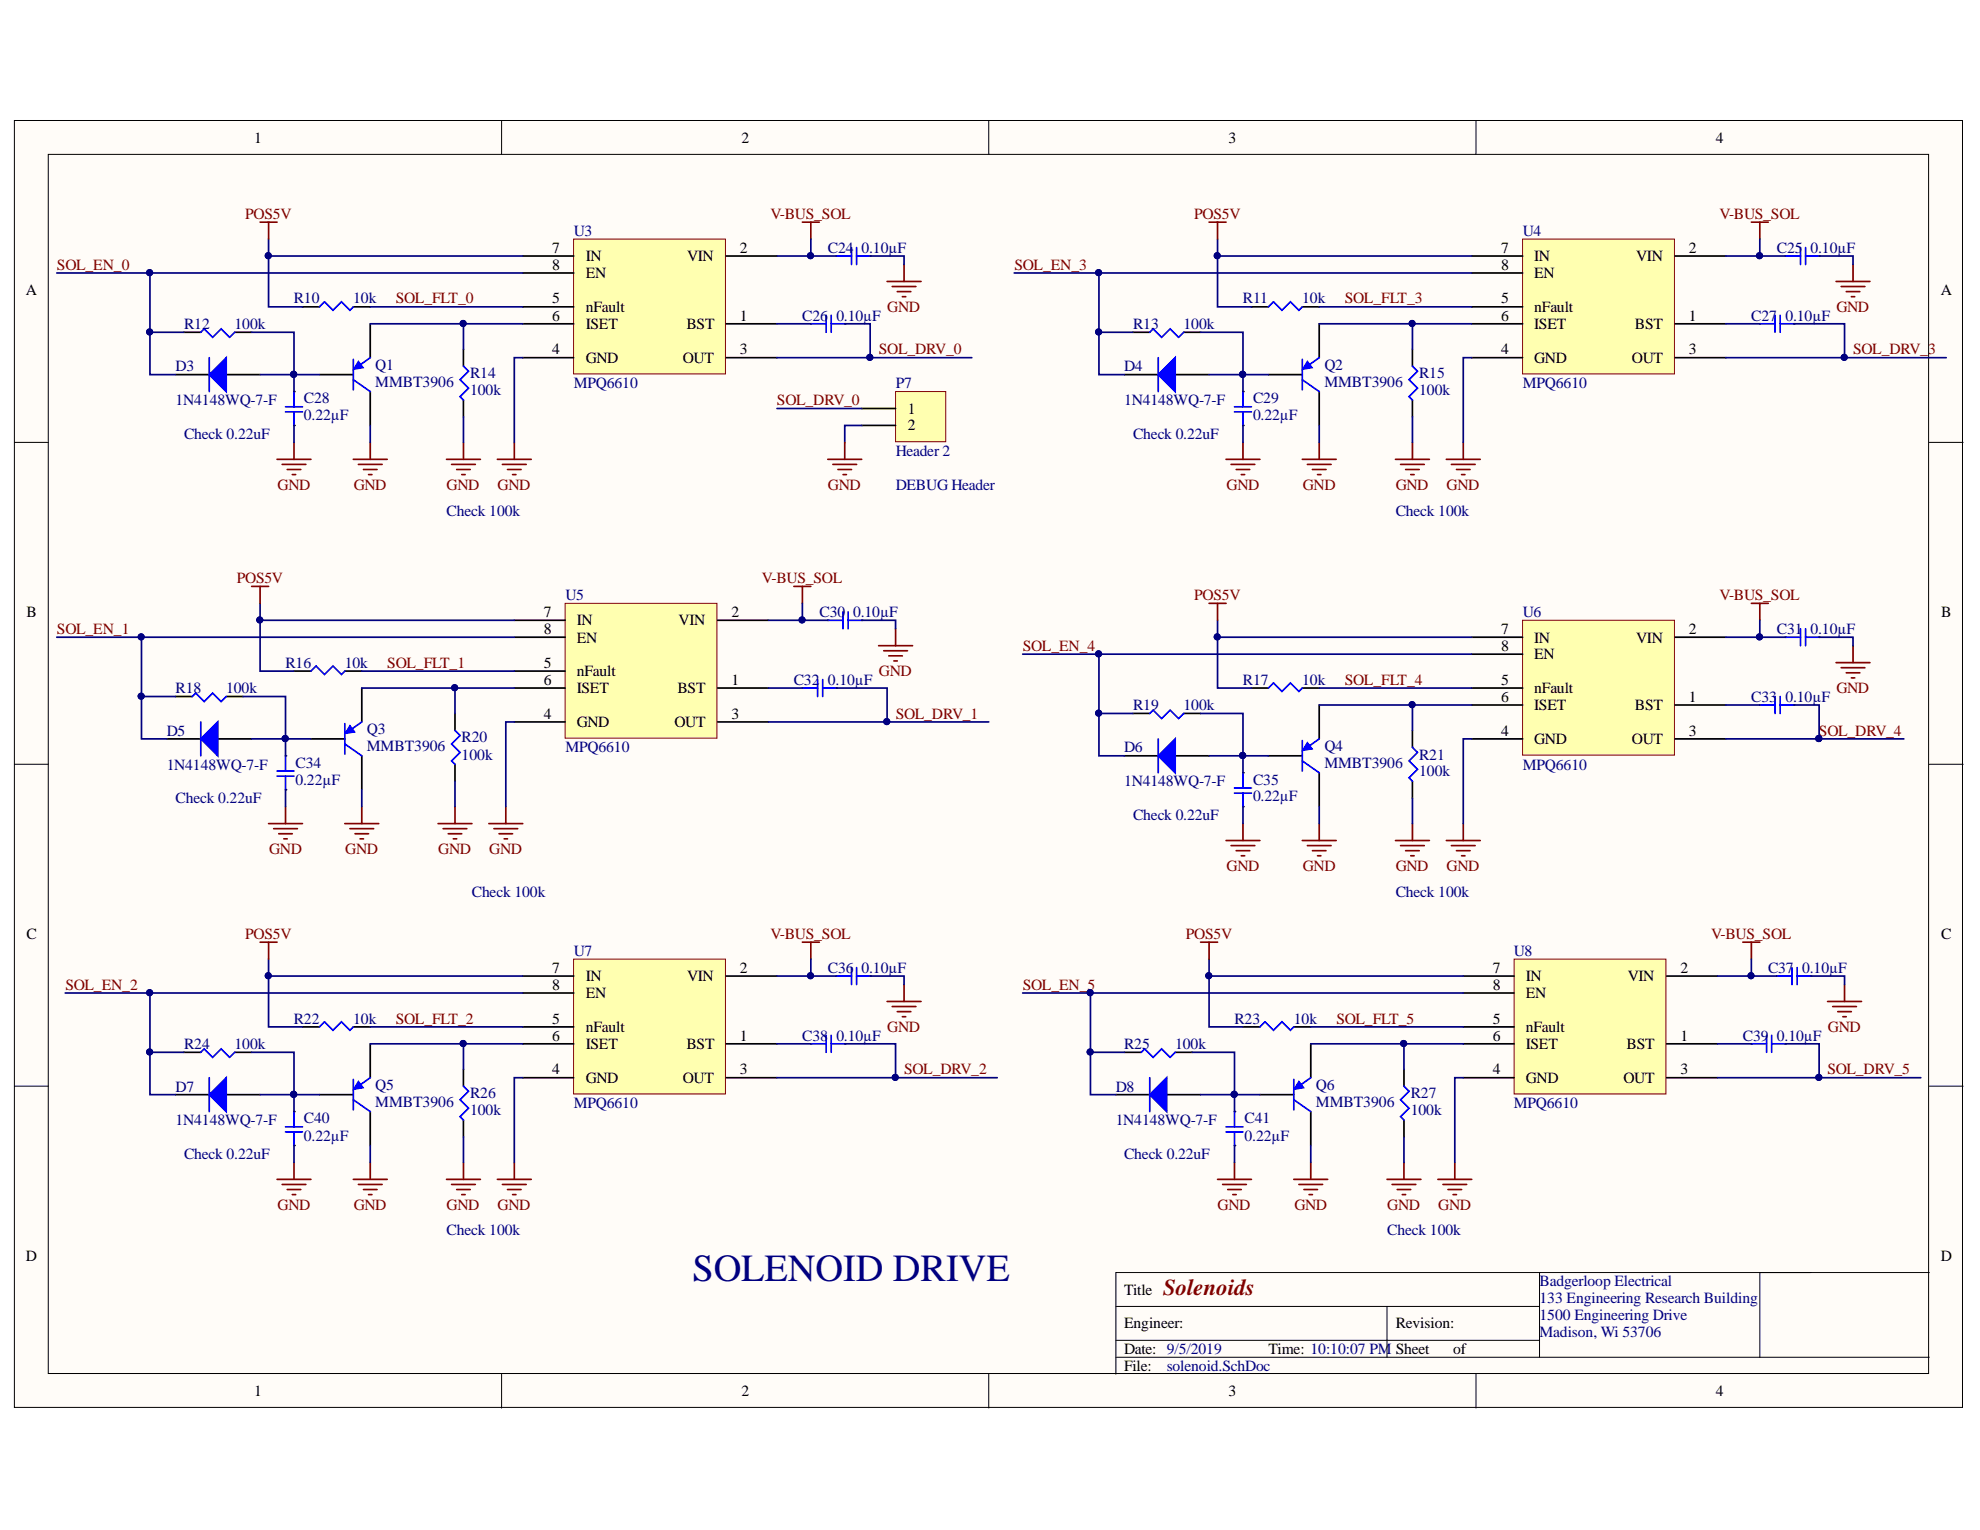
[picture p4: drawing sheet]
<svg xmlns="http://www.w3.org/2000/svg" width="279mm" height="216mm" viewBox="0 0 279 216" stroke-linecap="round" stroke-linejoin="round" font-family="sans-serif">
<g fill="#fffcf8" stroke="#000" stroke-width=".14">
<path d="M2 17h274.9v181.6h-274.9z"/>
<path d="M6.8 21.8h265.3v172h-265.3z"/>
</g>
<g fill="none" stroke="#000" stroke-width=".14">
<path d="M70.8 17v4.8M139.5 17v4.8M208.3 17v4.8M2 62.4h4.8M272.2 62.4h4.8M2 107.8h4.8M272.2 107.8h4.8M2 153.3h4.8M272.2 153.3h4.8M217.2 179.6v11.9M255.5 179.6h-98v14.3M272.2 179.6h-23.9v11.9"/>
<path d="M70.8 193.9v4.8M139.5 193.9v4.8M157.5 184.4h59.7M157.5 191.5h114.7M157.5 189.1h59.7M195.7 184.4v7.1M208.3 193.9v4.8"/>
</g>
<path d="M79.7 85.1h21.5v19.1h-21.5z" fill="#ffffb0" stroke="#800000" stroke-width=".14"/>
<g fill="none" stroke="#000" stroke-width=".24">
<path d="M24.7 98.3h2.4M31.9 98.3h2.4M72.6 87.5h7.1M72.6 89.9h7.1M72.6 94.7h7.1M72.6 97.1h7.1M101.3 87.5h7.1M101.3 97.1h7.1M113.2 97.1h.1M116.8 87.5h.1M118 97.1h.1M121.6 87.5h.1"/>
<path d="M23.6 104.3h4.7M30.7 104.3h4.8M72.6 101.9h7.1M101.3 101.9h7.1"/>
</g>
<path d="M27.1 98.3l.5-.5 1.2 1.2 1.2-1.2 1.2 1.2 .7-.7M113.2 97.1h2.2M115.4 95.9v2.4M116.1 95.9v2.4M116.1 97.1h1.9M116.8 87.5h2.2M119 86.3v2.4M119.7 86.3v2.4M119.7 87.5h1.9" fill="none" stroke="#00f" stroke-width=".24"/>
<path d="M112 82.7h2.4M113.2 82.7v2.4M124 91.1h4.8M124.7 91.8h3.3M125.4 92.5h1.9M126.1 93.3h.5M126.4 88.7v2.4" fill="none" stroke="#800000" stroke-width=".24"/>
<path d="M28.3 104.3l2.4-2.4v4.8z" fill="#00f"/>
<path d="M28.3 104.3l2.4-2.4v4.8zM28.3 101.9v4.8M48.7 102.1v4.3M48.7 105l2.4 1.7M51.1 101.9l-1.7 1.2" fill="none" stroke="#00f" stroke-width=".24"/>
<path d="M51.1 97.1v4.8M43.9 104.3h4.8M51.1 106.7v4.7" fill="none" stroke="#000" stroke-width=".24"/>
<path d="M49.4 102.4l.7 .9-1.4 .2z" fill="#00f"/>
<path d="M49.4 102.4l.7 .9-1.4 .2z" fill="none" stroke="#00f" stroke-width=".14"/>
<path d="M41.5 94.7h2.4M48.7 94.7h2.4M40.3 106.7h.1M40.3 111.4h.1M64.2 100.7v2.4M64.2 107.8v2.4" fill="none" stroke="#000" stroke-width=".24"/>
<path d="M43.9 94.7l.7-.7 1.2 1.2 1.2-1.2 1.2 1.2 .5-.5M39.1 109.5h2.4M39.1 108.8h2.4M40.3 106.7v2.1M40.3 109.5v1.9M64.2 103.1l.7 .7-1.2 1.2 1.2 1.2-1.2 1.2 .5 .4" fill="none" stroke="#00f" stroke-width=".24"/>
<g fill="none" stroke="#800000" stroke-width=".24">
<path d="M37.9 116.2h4.8M38.6 116.9h3.4M39.3 117.7h1.9M40.1 118.4h.4M40.3 113.8v2.4M48.7 116.2h4.7M49.4 116.9h3.3M50.1 117.7h1.9M50.8 118.4h.5M51.1 113.8v2.4M61.8 116.2h4.8M62.5 116.9h3.4"/>
<path d="M63.2 117.7h2M64 118.4h.4M64.2 113.8v2.4M69 116.2h4.8M69.7 116.9h3.4M70.4 117.7h1.9M71.1 118.4h.5M71.4 113.8v2.4"/>
</g>
<path d="M80.9 135.3h21.5v19.1h-21.5z" fill="#ffffb0" stroke="#800000" stroke-width=".14"/>
<g fill="none" stroke="#000" stroke-width=".24">
<path d="M73.8 137.7h7.1M102.5 137.7h7.1M118 137.7h.1M122.8 137.7h.1M24.7 154.5h4.8M25.9 148.5h2.4M31.9 154.5h4.8M33.1 148.5h2.4M73.8 140.1h7.1M73.8 144.9h7.1M73.8 147.3h7.1M73.8 152.1h7.1"/>
<path d="M102.5 147.3h7.1M102.5 152.1h7.1M114.4 147.3h.1M119.2 147.3h.1"/>
</g>
<path d="M118 137.7h2.2M120.2 136.5v2.4M120.9 136.5v2.4M120.9 137.7h1.9M28.3 148.5l.5-.5 1.2 1.2 1.2-1.2 1.2 1.2 .7-.7M114.4 147.3h2.2M116.6 146.1v2.4M117.3 146.1v2.4M117.3 147.3h1.9" fill="none" stroke="#00f" stroke-width=".24"/>
<path d="M113.2 133h2.4M114.4 133v2.3M127.6 138.9v2.4M125.2 141.3h4.8M125.9 142h3.3M126.6 142.8h1.9M127.3 143.5h.5" fill="none" stroke="#800000" stroke-width=".24"/>
<path d="M29.5 154.5l2.4-2.4v4.8z" fill="#00f"/>
<path d="M29.5 154.5l2.4-2.4v4.8zM29.5 152.1v4.8M49.9 152.3v4.3M49.9 155.2l2.3 1.7M52.2 152.1l-1.6 1.2" fill="none" stroke="#00f" stroke-width=".24"/>
<path d="M45.1 154.5h4.8M52.2 147.3v4.8M52.2 156.9v4.7" fill="none" stroke="#000" stroke-width=".24"/>
<path d="M50.6 152.6l.7 .9-1.4 .3z" fill="#00f"/>
<path d="M50.6 152.6l.7 .9-1.4 .3z" fill="none" stroke="#00f" stroke-width=".14"/>
<path d="M41.5 156.9h.1M42.7 144.9h2.4M49.9 144.9h2.3M65.4 150.9v2.4M65.4 158.1v2.3M41.5 161.6h.1" fill="none" stroke="#000" stroke-width=".24"/>
<path d="M40.3 159.7h2.4M40.3 159h2.4M41.5 156.9v2.1M41.5 159.7v1.9M45.1 144.9l.7-.7 1.2 1.2 1.2-1.2 1.2 1.2 .5-.5M65.4 153.3l.7 .7-1.2 1.2 1.2 1.2-1.2 1.2 .5 .5" fill="none" stroke="#00f" stroke-width=".24"/>
<g fill="none" stroke="#800000" stroke-width=".24">
<path d="M39.1 166.4h4.8M39.8 167.1h3.4M40.5 167.9h1.9M41.2 168.6h.5M41.5 164v2.4M49.9 166.4h4.7M50.6 167.1h3.3M51.3 167.9h1.9M52 168.6h.5M52.2 164v2.4M63 166.4h4.8M63.7 167.1h3.4"/>
<path d="M64.4 167.9h2M65.2 168.6h.4M65.4 164v2.4M70.2 166.4h4.8M70.9 167.1h3.3M71.6 167.9h1.9M72.3 168.6h.5M72.6 164v2.4"/>
</g>
<path d="M214.9 33.7h21.4v19.1h-21.4z" fill="#ffffb0" stroke="#800000" stroke-width=".14"/>
<g fill="none" stroke="#000" stroke-width=".24">
<path d="M207.7 36.1h7.2M207.7 38.5h7.2M236.4 36.1h7.1M251.9 36.1h.1M256.7 36.1h.1M158.7 52.9h4.7M159.9 46.9h2.3M165.8 52.9h4.8M167 46.9h2.4M207.7 43.3h7.2M207.7 45.7h7.2M207.7 50.5h7.2"/>
<path d="M236.4 45.7h7.1M236.4 50.5h7.1M248.3 45.7h.1M253.1 45.7h.1"/>
</g>
<path d="M251.9 36.1h2.2M254.1 34.9v2.4M254.8 34.9v2.4M254.8 36.1h1.9M162.2 46.9l.5-.5 1.2 1.2 1.2-1.2 1.2 1.2 .7-.7M248.3 45.7h2.2M250.5 44.5v2.4M251.2 44.5v2.4M251.2 45.7h1.9" fill="none" stroke="#00f" stroke-width=".24"/>
<path d="M247.1 31.3h2.4M248.3 31.3v2.4M259.1 39.7h4.8M261.5 37.3v2.4M259.8 40.4h3.4M260.5 41.1h1.9M261.2 41.9h.5" fill="none" stroke="#800000" stroke-width=".24"/>
<path d="M163.4 52.9l2.4-2.4v4.8z" fill="#00f"/>
<path d="M163.4 52.9l2.4-2.4v4.8zM163.4 50.5v4.8M183.8 50.7v4.3M183.8 53.6l2.4 1.7M186.2 50.5l-1.7 1.2" fill="none" stroke="#00f" stroke-width=".24"/>
<path d="M179 52.9h4.8M186.2 45.7v4.8M186.2 55.3v4.7" fill="none" stroke="#000" stroke-width=".24"/>
<path d="M184.5 51l.7 .9-1.4 .2z" fill="#00f"/>
<path d="M184.5 51l.7 .9-1.4 .2z" fill="none" stroke="#00f" stroke-width=".14"/>
<path d="M175.4 55.3h.1M176.6 43.3h2.4M183.8 43.3h2.4M199.3 49.3v2.4M199.3 56.5v2.3M175.4 60h.1" fill="none" stroke="#000" stroke-width=".24"/>
<path d="M174.2 58.1h2.4M174.2 57.4h2.4M175.4 55.3v2.1M175.4 58.1v1.9M179 43.3l.7-.7 1.2 1.2 1.2-1.2 1.2 1.2 .5-.5M199.3 51.7l.7 .7-1.2 1.2 1.2 1.2-1.2 1.2 .5 .5" fill="none" stroke="#00f" stroke-width=".24"/>
<g fill="none" stroke="#800000" stroke-width=".24">
<path d="M173 64.8h4.8M173.7 65.5h3.4M174.4 66.3h2M175.2 67h.4M175.4 62.4v2.4M183.8 64.8h4.7M184.5 65.5h3.3M185.2 66.3h1.9M185.9 67h.5M186.2 62.4v2.4M196.9 64.8h4.8M197.6 65.5h3.4"/>
<path d="M198.4 66.3h1.9M199.1 67h.4M199.3 62.4v2.4M204.1 64.8h4.8M204.8 65.5h3.4M205.5 66.3h1.9M206.2 67h.5M206.5 62.4v2.4"/>
</g>
<path d="M214.9 87.5h21.4v19.1h-21.4z" fill="#ffffb0" stroke="#800000" stroke-width=".14"/>
<g fill="none" stroke="#000" stroke-width=".24">
<path d="M207.7 89.9h7.2M207.7 92.3h7.2M207.7 97.1h7.2M207.7 99.5h7.2M236.4 89.9h7.1M236.4 99.5h7.1M248.3 99.5h.1M251.9 89.9h.1M253.1 99.5h.1M256.7 89.9h.1M158.7 106.7h4.7M159.9 100.7h2.3"/>
<path d="M165.8 106.7h4.8M167 100.7h2.4M207.7 104.3h7.2M236.4 104.3h7.1"/>
</g>
<path d="M248.3 99.5h2.2M250.5 98.3v2.4M251.2 98.3v2.4M251.2 99.5h1.9M251.9 89.9h2.2M254.1 88.7v2.4M254.8 88.7v2.4M254.8 89.9h1.9M162.2 100.7l.5-.5 1.2 1.2 1.2-1.2 1.2 1.2 .7-.7" fill="none" stroke="#00f" stroke-width=".24"/>
<circle cx="256.7" cy="104.2" r=".43" fill="#000080" stroke="#000080" stroke-width=".14"/>
<path d="M247.1 85.1h2.4M248.3 85.1v2.4M259.1 93.5h4.8M259.8 94.2h3.4M260.5 94.9h1.9M261.2 95.7h.5M261.5 91.1v2.4" fill="none" stroke="#800000" stroke-width=".24"/>
<path d="M163.4 106.7l2.4-2.4v4.7z" fill="#00f"/>
<path d="M163.4 106.7l2.4-2.4v4.7zM163.4 104.3v4.7M183.8 104.5v4.3M183.8 107.4l2.4 1.6M186.2 104.3l-1.7 1.2" fill="none" stroke="#00f" stroke-width=".24"/>
<path d="M186.2 99.5v4.8M179 106.7h4.8M186.2 109v4.8" fill="none" stroke="#000" stroke-width=".24"/>
<path d="M184.5 104.7l.7 1-1.4 .2z" fill="#00f"/>
<path d="M184.5 104.7l.7 1-1.4 .2z" fill="none" stroke="#00f" stroke-width=".14"/>
<path d="M176.6 97.1h2.4M183.8 97.1h2.4M175.4 109h.1M175.4 113.8h.1M199.3 103.1v2.4M199.3 110.2v2.4" fill="none" stroke="#000" stroke-width=".24"/>
<path d="M179 97.1l.7-.7 1.2 1.2 1.2-1.2 1.2 1.2 .5-.5M174.2 111.9h2.4M174.2 111.2h2.4M175.4 109v2.2M175.4 111.9v1.9M199.3 105.5l.7 .7-1.2 1.2 1.2 1.2-1.2 1.2 .5 .4" fill="none" stroke="#00f" stroke-width=".24"/>
<g fill="none" stroke="#800000" stroke-width=".24">
<path d="M173 118.6h4.8M173.7 119.3h3.4M175.4 116.2v2.4M183.8 118.6h4.7M184.5 119.3h3.3M186.2 116.2v2.4M196.9 118.6h4.8M197.6 119.3h3.4M199.3 116.2v2.4M204.1 118.6h4.8M204.8 119.3h3.4M206.5 116.2v2.4"/>
<path d="M174.4 120h2M175.2 120.8h.4M185.2 120h1.9M185.9 120.8h.5M198.4 120h1.9M199.1 120.8h.4M205.5 120h1.9M206.2 120.8h.5"/>
</g>
<path d="M213.7 135.3h21.4v19.1h-21.4z" fill="#ffffb0" stroke="#800000" stroke-width=".14"/>
<g fill="none" stroke="#000" stroke-width=".24">
<path d="M206.5 137.7h7.2M235.2 137.7h7.2M250.7 137.7h.1M255.5 137.7h.1M157.5 154.5h4.7M158.7 148.5h2.3M164.6 154.5h4.8M165.8 148.5h2.4M206.5 140.1h7.2M206.5 144.9h7.2M206.5 147.3h7.2M206.5 152.1h7.2"/>
<path d="M235.2 147.3h7.2M235.2 152.1h7.2M247.1 147.3h.1M251.9 147.3h.1"/>
</g>
<path d="M250.7 137.7h2.2M252.9 136.5v2.4M253.6 136.5v2.4M253.6 137.7h1.9M161 148.5l.5-.5 1.2 1.2 1.2-1.2 1.2 1.2 .7-.7M247.1 147.3h2.2M249.3 146.1v2.4M250 146.1v2.4M250 147.3h1.9" fill="none" stroke="#00f" stroke-width=".24"/>
<path d="M245.9 133h2.4M247.1 133v2.3M260.3 138.9v2.4M257.9 141.3h4.8M258.6 142h3.4M259.3 142.8h1.9M260 143.5h.5" fill="none" stroke="#800000" stroke-width=".24"/>
<path d="M162.2 154.5l2.4-2.4v4.8z" fill="#00f"/>
<path d="M162.2 154.5l2.4-2.4v4.8zM162.2 152.1v4.8M182.6 152.3v4.3M182.6 155.2l2.4 1.7M185 152.1l-1.7 1.2" fill="none" stroke="#00f" stroke-width=".24"/>
<path d="M177.8 154.5h4.8M185 147.3v4.8M185 156.9v4.7" fill="none" stroke="#000" stroke-width=".24"/>
<path d="M183.3 152.6l.7 .9-1.4 .3z" fill="#00f"/>
<path d="M183.3 152.6l.7 .9-1.4 .3z" fill="none" stroke="#00f" stroke-width=".14"/>
<path d="M174.2 156.9h.1M175.4 144.9h2.4M182.6 144.9h2.4M198.1 150.9v2.4M198.1 158.1v2.3M174.2 161.6h.1" fill="none" stroke="#000" stroke-width=".24"/>
<path d="M173 159.7h2.4M173 159h2.4M174.2 156.9v2.1M174.2 159.7v1.9M177.8 144.9l.7-.7 1.2 1.2 1.2-1.2 1.2 1.2 .5-.5M198.1 153.3l.7 .7-1.2 1.2 1.2 1.2-1.2 1.2 .5 .5" fill="none" stroke="#00f" stroke-width=".24"/>
<g fill="none" stroke="#800000" stroke-width=".24">
<path d="M171.8 166.4h4.8M172.5 167.1h3.4M173.2 167.9h2M174 168.6h.4M174.2 164v2.4M182.6 166.4h4.8M183.3 167.1h3.3M184 167.9h1.9M184.7 168.6h.5M185 164v2.4M195.7 166.4h4.8M196.4 167.1h3.4"/>
<path d="M197.2 167.9h1.9M197.9 168.6h.5M198.1 164v2.4M202.9 166.4h4.8M203.6 167.1h3.4M204.3 167.9h1.9M205 168.6h.5M205.3 164v2.4"/>
</g>
<path d="M80.9 33.7h21.5v19.1h-21.5z" fill="#ffffb0" stroke="#800000" stroke-width=".14"/>
<g fill="none" stroke="#000" stroke-width=".24">
<path d="M73.8 36.1h7.1M73.8 38.5h7.1M102.5 36.1h7.1M118 36.1h.1M122.8 36.1h.1M24.7 52.9h4.8M25.9 46.9h2.4M31.9 52.9h4.8M33.1 46.9h2.4M73.8 43.3h7.1M73.8 45.7h7.1M73.8 50.5h7.1"/>
<path d="M102.5 45.7h7.1M102.5 50.5h7.1M114.4 45.7h.1M119.2 45.7h.1"/>
</g>
<path d="M118 36.1h2.2M120.2 34.9v2.4M120.9 34.9v2.4M120.9 36.1h1.9M28.3 46.9l.5-.5 1.2 1.2 1.2-1.2 1.2 1.2 .7-.7M114.4 45.7h2.2M116.6 44.5v2.4M117.3 44.5v2.4M117.3 45.7h1.9" fill="none" stroke="#00f" stroke-width=".24"/>
<path d="M113.2 31.3h2.4M114.4 31.3v2.4M125.2 39.7h4.8M127.6 37.3v2.4M125.9 40.4h3.3M126.6 41.1h1.9M127.3 41.9h.5" fill="none" stroke="#800000" stroke-width=".24"/>
<path d="M29.5 52.9l2.4-2.4v4.8z" fill="#00f"/>
<path d="M29.5 52.9l2.4-2.4v4.8zM29.5 50.5v4.8M49.9 50.7v4.3M49.9 53.6l2.3 1.7M52.2 50.5l-1.6 1.2" fill="none" stroke="#00f" stroke-width=".24"/>
<path d="M45.1 52.9h4.8M52.2 45.7v4.8M52.2 55.3v4.7" fill="none" stroke="#000" stroke-width=".24"/>
<path d="M50.6 51l.7 .9-1.4 .2z" fill="#00f"/>
<path d="M50.6 51l.7 .9-1.4 .2z" fill="none" stroke="#00f" stroke-width=".14"/>
<path d="M41.5 55.3h.1M42.7 43.3h2.4M49.9 43.3h2.3M65.4 49.3v2.4M65.4 56.5v2.3M41.5 60h.1" fill="none" stroke="#000" stroke-width=".24"/>
<path d="M40.3 58.1h2.4M40.3 57.4h2.4M41.5 55.3v2.1M41.5 58.1v1.9M45.1 43.3l.7-.7 1.2 1.2 1.2-1.2 1.2 1.2 .5-.5M65.4 51.7l.7 .7-1.2 1.2 1.2 1.2-1.2 1.2 .5 .5" fill="none" stroke="#00f" stroke-width=".24"/>
<g fill="none" stroke="#800000" stroke-width=".24">
<path d="M36.7 31.3h2.4M37.9 31.3v2.4M170.6 31.3h2.4M171.8 31.3v2.4M39.1 64.8h4.8M39.8 65.5h3.4M40.5 66.3h1.9M41.2 67h.5M41.5 62.4v2.4M49.9 64.8h4.7M50.6 65.5h3.3M51.3 66.3h1.9"/>
<path d="M52 67h.5M52.2 62.4v2.4M63 64.8h4.8M63.7 65.5h3.4M64.4 66.3h2M65.2 67h.4M65.4 62.4v2.4M70.2 64.8h4.8M70.9 65.5h3.3M71.6 66.3h1.9M72.3 67h.5M72.6 62.4v2.4"/>
<path d="M35.5 82.7h2.4M36.7 82.7v2.4M170.6 85.1h2.4M171.8 85.1v2.4M36.7 133h2.4M37.9 133v2.3M169.4 133h2.4M170.6 133v2.3"/>
</g>
<g fill="none" stroke="#000080" stroke-width=".24">
<path d="M8 38.5h65.8M21.2 38.5v14.4h3.5M37.9 33.7v2.4h35.9M37.9 36.1v7.2h4.8M114.4 33.7v2.4h-4.8M114.4 36.1h3.6M122.8 36.1h4.8v1.2M143.1 38.5h64.6M155.1 38.5v14.4h3.6M171.8 33.7v2.4h35.9M171.8 36.1v7.2h4.8M248.3 33.7v2.4h-4.8"/>
<path d="M248.3 36.1h3.6M256.7 36.1h4.8v1.2M21.2 46.9h4.7M35.5 46.9h6v8.4M36.7 52.9h8.4M52.2 45.7h21.6M52.2 43.3h21.6M65.4 45.7v3.6M65.4 58.8v3.6M73.8 50.5h-1.2v11.9M109.6 45.7h4.8M119.2 45.7h3.6v4.8h-13.2"/>
<path d="M122.8 50.5h14.3M155.1 46.9h4.8M169.4 46.9h6v8.4M170.6 52.9h8.4M186.2 45.7h21.5M186.2 43.3h21.5M199.3 45.7v3.6M199.3 58.8v3.6M207.7 50.5h-1.2v11.9M243.5 45.7h4.8M253.1 45.7h7.2v4.8h-16.8M260.3 50.5h14.3"/>
<path d="M41.5 60v2.4M52.2 60v2.4M175.4 60v2.4M186.2 60v2.4M8 89.9h64.6M20 89.9v14.4h3.6M20 98.3h4.7M34.3 98.3h6v8.4M36.7 85.1v2.4h35.9M36.7 87.5v7.2h4.8M51.1 97.1h21.5M51.1 94.7h21.5"/>
<path d="M64.2 97.1v3.6M108.4 97.1h4.8M113.2 85.1v2.4h-4.8M113.2 87.5h3.6M118 97.1h7.2v4.8h-16.8M121.6 87.5h4.8v1.2M144.3 92.3h63.4M155.1 92.3v14.4h3.6M171.8 87.5v2.4h35.9M171.8 89.9v7.2h4.8M186.2 99.5h21.5M186.2 97.1h21.5"/>
<path d="M199.3 99.5v3.6M243.5 99.5h4.8M248.3 87.5v2.4h-4.8M248.3 89.9h3.6M253.1 99.5h3.6v4.8h-13.2M256.7 89.9h4.8v1.2M35.5 104.3h8.4M40.3 111.4v2.4M51.1 111.4v2.4M64.2 110.2v3.6M72.6 101.9h-1.2v11.9M125.2 101.9h14.3"/>
<path d="M155.1 100.7h4.8M169.4 100.7h6v8.3M170.6 106.7h8.4M175.4 113.8v2.4M186.2 113.8v2.4M199.3 112.6v3.6M207.7 104.3h-1.2v11.9M256.7 104.3h12M37.9 135.3v2.4h35.9M37.9 137.7v7.2h4.8M114.4 135.3v2.4h-4.8M114.4 137.7h3.6"/>
<path d="M122.8 137.7h4.8v1.2M170.6 135.3v2.4h35.9M170.6 137.7v7.2h4.8M247.1 135.3v2.4h-4.7M247.1 137.7h3.6M255.5 137.7h4.8v1.2M9.2 140.1h64.6M21.2 140.1v14.4h3.5M21.2 148.5h4.7M35.5 148.5h6v8.4M36.7 154.5h8.4M52.2 147.3h21.6"/>
<path d="M52.2 144.9h21.6M65.4 147.3v3.6M73.8 152.1h-1.2v11.9M109.6 147.3h4.8M119.2 147.3h7.2v4.8h-16.8M126.4 152.1h14.3M144.3 140.1h62.2M153.9 140.1v14.4h3.6M153.9 148.5h4.8M168.2 148.5h6v8.4M169.4 154.5h8.4M185 147.3h21.5"/>
<path d="M185 144.9h21.5M198.1 147.3v3.6M206.5 152.1h-1.2v11.9M242.4 147.3h4.7M251.9 147.3h4.8v4.8h-14.3M256.7 152.1h14.3M41.5 161.6v2.4M52.2 161.6v2.4M65.4 160.4v3.6M174.2 161.6v2.4M185 161.6v2.4M198.1 160.4v3.6"/>
</g>
<g fill="#000080" stroke="#000080" stroke-width=".14">
<circle cx="125.1" cy="101.8" r=".43"/>
<circle cx="113.2" cy="87.5" r=".43"/>
<circle cx="36.7" cy="87.5" r=".43"/>
<circle cx="64.2" cy="97" r=".43"/>
<circle cx="19.9" cy="98.2" r=".43"/>
<circle cx="40.2" cy="104.2" r=".43"/>
<circle cx="19.9" cy="89.9" r=".43"/>
<circle cx="126.3" cy="152" r=".43"/>
<circle cx="114.4" cy="137.7" r=".43"/>
<circle cx="37.9" cy="137.7" r=".43"/>
<circle cx="65.4" cy="147.2" r=".43"/>
<circle cx="21.1" cy="148.4" r=".43"/>
<circle cx="41.4" cy="154.4" r=".43"/>
<circle cx="260.2" cy="50.4" r=".43"/>
<circle cx="248.3" cy="36.1" r=".43"/>
<circle cx="171.8" cy="36.1" r=".43"/>
<circle cx="199.3" cy="45.6" r=".43"/>
<circle cx="155" cy="46.8" r=".43"/>
<circle cx="175.3" cy="52.8" r=".43"/>
<circle cx="155" cy="38.5" r=".43"/>
<circle cx="256.7" cy="104.2" r=".43"/>
<circle cx="248.3" cy="89.9" r=".43"/>
<circle cx="171.8" cy="89.9" r=".43"/>
<circle cx="199.3" cy="99.4" r=".43"/>
<circle cx="155" cy="100.6" r=".43"/>
<circle cx="175.3" cy="106.6" r=".43"/>
<circle cx="155" cy="92.3" r=".43"/>
<circle cx="256.7" cy="152" r=".43"/>
<circle cx="247.1" cy="137.7" r=".43"/>
<circle cx="170.6" cy="137.7" r=".43"/>
<circle cx="198.1" cy="147.2" r=".43"/>
<circle cx="153.8" cy="148.4" r=".43"/>
<circle cx="174.2" cy="154.4" r=".43"/>
<circle cx="153.8" cy="140.1" r=".43"/>
<circle cx="122.7" cy="50.4" r=".43"/>
<circle cx="114.4" cy="36.1" r=".43"/>
<circle cx="37.9" cy="36.1" r=".43"/>
<circle cx="65.4" cy="45.6" r=".43"/>
<circle cx="21.1" cy="46.8" r=".43"/>
<circle cx="41.4" cy="52.8" r=".43"/>
<circle cx="21.1" cy="38.5" r=".43"/>
<circle cx="21.1" cy="140.1" r=".43"/>
</g>
<path d="M126.4 55.3h7.1v7h-7.1z" fill="#ffffb0" stroke="#800000" stroke-width=".14"/>
<path d="M121.6 57.6h4.8M121.6 60h4.8" fill="none" stroke="#000" stroke-width=".24"/>
<path d="M109.6 57.6h12M121.6 60h-2.4v2.4" fill="none" stroke="#000080" stroke-width=".24"/>
<path d="M116.8 64.8h4.8M117.5 65.5h3.4M118.2 66.3h2M119 67h.4M119.2 62.4v2.4" fill="none" stroke="#800000" stroke-width=".24"/>
<text font-size="5.4" fill="#000080" x="97.7" y="180.8">SOLENOID DRIVE</text>
<text font-size="3.2" fill="#800000" x="164.1" y="182.7">Solenoids</text>
<g font-size="2.2">
<text x="35.9" y="20.1">1</text>
<text x="104.7" y="20.1">2</text>
<text x="173.3" y="20.1">3</text>
<text x="242.1" y="20.1">4</text>
<text x="77.9" y="35.7">7</text>
<text x="104.4" y="35.7">2</text>
<text x="211.8" y="35.7">7</text>
<text x="238.3" y="35.7">2</text>
<text x="3.6" y="41.6">A</text>
<text x="77.9" y="38.1">8</text>
<text x="82.7" y="36.9">IN</text>
<text x="82.7" y="39.3">EN</text>
<text x="97" y="36.9">VIN</text>
<text x="211.8" y="38.1">8</text>
<text x="216.5" y="36.9">IN</text>
<text x="216.5" y="39.3">EN</text>
<text x="230.9" y="36.9">VIN</text>
<text x="273.9" y="41.6">A</text>
<text x="77.9" y="42.8">5</text>
<text x="77.9" y="45.3">6</text>
<text x="82.7" y="44">nFault</text>
<text x="82.7" y="46.4">ISET</text>
<text x="96.9" y="46.4">BST</text>
<text x="104.4" y="45.3">1</text>
<text x="211.8" y="42.8">5</text>
<text x="211.8" y="45.3">6</text>
<text x="216.5" y="44">nFault</text>
<text x="216.5" y="46.4">ISET</text>
<text x="230.7" y="46.4">BST</text>
<text x="238.3" y="45.3">1</text>
<text x="77.9" y="50">4</text>
<text x="82.7" y="51.2">GND</text>
<text x="96.4" y="51.2">OUT</text>
<text x="104.4" y="50">3</text>
<text x="211.8" y="50">4</text>
<text x="216.5" y="51.2">GND</text>
<text x="230.3" y="51.2">OUT</text>
<text x="238.3" y="50">3</text>
<text x="128.1" y="58.4">1</text>
<text x="128.1" y="60.7">2</text>
<text x="3.7" y="87">B</text>
<text x="76.7" y="87">7</text>
<text x="76.7" y="89.4">8</text>
<text x="81.4" y="88.2">IN</text>
<text x="95.8" y="88.2">VIN</text>
<text x="103.2" y="87">2</text>
<text x="211.8" y="89.4">7</text>
<text x="238.3" y="89.4">2</text>
<text x="273.9" y="87">B</text>
<text x="76.7" y="94.2">5</text>
<text x="81.4" y="90.7">EN</text>
<text x="81.4" y="95.4">nFault</text>
<text x="211.8" y="91.9">8</text>
<text x="216.5" y="90.7">IN</text>
<text x="216.5" y="93.1">EN</text>
<text x="230.9" y="90.7">VIN</text>
<text x="76.7" y="96.6">6</text>
<text x="76.7" y="101.4">4</text>
<text x="81.4" y="97.8">ISET</text>
<text x="95.6" y="97.8">BST</text>
<text x="103.2" y="101.4">3</text>
<text x="103.2" y="96.6">1</text>
<text x="211.8" y="96.6">5</text>
<text x="211.8" y="99.1">6</text>
<text x="216.5" y="97.8">nFault</text>
<text x="216.5" y="100.2">ISET</text>
<text x="230.7" y="100.2">BST</text>
<text x="238.3" y="99.1">1</text>
<text x="81.4" y="102.6">GND</text>
<text x="95.2" y="102.6">OUT</text>
<text x="211.8" y="103.8">4</text>
<text x="216.5" y="105">GND</text>
<text x="230.3" y="105">OUT</text>
<text x="238.3" y="103.8">3</text>
<text x="3.7" y="132.5">C</text>
<text x="77.9" y="137.3">7</text>
<text x="104.4" y="137.3">2</text>
<text x="210.7" y="137.3">7</text>
<text x="237.1" y="137.3">2</text>
<text x="273.9" y="132.5">C</text>
<text x="77.9" y="139.7">8</text>
<text x="82.7" y="138.5">IN</text>
<text x="82.7" y="140.8">EN</text>
<text x="97" y="138.5">VIN</text>
<text x="210.7" y="139.7">8</text>
<text x="215.3" y="138.5">IN</text>
<text x="215.3" y="140.8">EN</text>
<text x="229.7" y="138.5">VIN</text>
<text x="77.9" y="144.5">5</text>
<text x="77.9" y="146.8">6</text>
<text x="82.7" y="145.7">nFault</text>
<text x="82.7" y="148">ISET</text>
<text x="96.9" y="148">BST</text>
<text x="104.4" y="146.8">1</text>
<text x="210.7" y="144.5">5</text>
<text x="210.7" y="146.8">6</text>
<text x="215.3" y="145.7">nFault</text>
<text x="215.3" y="148">ISET</text>
<text x="229.5" y="148">BST</text>
<text x="237.1" y="146.8">1</text>
<text x="77.9" y="151.6">4</text>
<text x="82.7" y="152.8">GND</text>
<text x="96.4" y="152.8">OUT</text>
<text x="104.4" y="151.6">3</text>
<text x="210.7" y="151.6">4</text>
<text x="215.3" y="152.8">GND</text>
<text x="229.1" y="152.8">OUT</text>
<text x="237.1" y="151.6">3</text>
<text x="3.6" y="177.9">D</text>
<text x="273.9" y="177.9">D</text>
<text x="158.6" y="182.7">Title</text>
<text x="158.6" y="187.4">Engineer:</text>
<text x="158.6" y="191.1">Date: 9/5/2019</text>
<text x="179" y="191.1">Time: 10:10:07 PM</text>
<text x="196.9" y="187.4">Revision:</text>
<text x="196.9" y="191.1">Sheet</text>
<text x="205.1" y="191.1">of</text>
<text x="35.9" y="197">1</text>
<text x="104.7" y="197">2</text>
<text x="158.6" y="193.5">File:</text>
<text x="173.3" y="197">3</text>
<text x="242.1" y="197">4</text>
</g>
<g font-size="2.2" fill="#800000">
<text x="34.6" y="30.9">POS5V</text>
<text x="108.7" y="30.9">V-BUS_SOL</text>
<text x="168.5" y="30.9">POS5V</text>
<text x="242.6" y="30.9">V-BUS_SOL</text>
<text x="8" y="38.1">SOL_EN_0</text>
<text x="143.1" y="38.1">SOL_EN_3</text>
<text x="55.8" y="42.8">SOL_FLT_0</text>
<text x="125.2" y="44">GND</text>
<text x="189.8" y="42.8">SOL_FLT_3</text>
<text x="259.1" y="44">GND</text>
<text x="124" y="50">SOL_DRV_0</text>
<text x="261.5" y="50">SOL_DRV_3</text>
<text x="109.6" y="57.2">SOL_DRV_0</text>
<text x="39.2" y="69.1">GND</text>
<text x="49.9" y="69.1">GND</text>
<text x="63" y="69.1">GND</text>
<text x="70.2" y="69.1">GND</text>
<text x="116.8" y="69.1">GND</text>
<text x="173.1" y="69.1">GND</text>
<text x="183.8" y="69.1">GND</text>
<text x="196.9" y="69.1">GND</text>
<text x="204.1" y="69.1">GND</text>
<text x="33.4" y="82.3">POS5V</text>
<text x="107.5" y="82.3">V-BUS_SOL</text>
<text x="8" y="89.4">SOL_EN_1</text>
<text x="168.5" y="84.7">POS5V</text>
<text x="242.6" y="84.7">V-BUS_SOL</text>
<text x="54.7" y="94.2">SOL_FLT_1</text>
<text x="124" y="95.4">GND</text>
<text x="144.3" y="91.9">SOL_EN_4</text>
<text x="126.4" y="101.4">SOL_DRV_1</text>
<text x="189.8" y="96.6">SOL_FLT_4</text>
<text x="259.1" y="97.8">GND</text>
<text x="256.7" y="103.8">SOL_DRV_4</text>
<text x="38" y="120.5">GND</text>
<text x="48.7" y="120.5">GND</text>
<text x="61.8" y="120.5">GND</text>
<text x="69" y="120.5">GND</text>
<text x="173.1" y="122.9">GND</text>
<text x="183.8" y="122.9">GND</text>
<text x="196.9" y="122.9">GND</text>
<text x="204.1" y="122.9">GND</text>
<text x="34.6" y="132.5">POS5V</text>
<text x="108.7" y="132.5">V-BUS_SOL</text>
<text x="167.3" y="132.5">POS5V</text>
<text x="241.4" y="132.5">V-BUS_SOL</text>
<text x="9.2" y="139.7">SOL_EN_2</text>
<text x="144.3" y="139.7">SOL_EN_5</text>
<text x="55.8" y="144.5">SOL_FLT_2</text>
<text x="125.2" y="145.7">GND</text>
<text x="188.6" y="144.5">SOL_FLT_5</text>
<text x="257.9" y="145.7">GND</text>
<text x="127.6" y="151.6">SOL_DRV_2</text>
<text x="257.9" y="151.6">SOL_DRV_5</text>
<text x="39.2" y="170.7">GND</text>
<text x="49.9" y="170.7">GND</text>
<text x="63" y="170.7">GND</text>
<text x="70.2" y="170.7">GND</text>
<text x="171.8" y="170.7">GND</text>
<text x="182.7" y="170.7">GND</text>
<text x="195.8" y="170.7">GND</text>
<text x="203" y="170.7">GND</text>
</g>
<g font-size="2.2" fill="#000080">
<text x="81" y="33.3">U3</text>
<text x="116.8" y="35.7">C24</text>
<text x="121.6" y="35.7">0.10µF</text>
<text x="214.9" y="33.3">U4</text>
<text x="250.8" y="35.7">C25</text>
<text x="255.5" y="35.7">0.10µF</text>
<text x="26" y="46.4">R12</text>
<text x="33.1" y="46.4">100k</text>
<text x="41.5" y="42.8">R10</text>
<text x="49.8" y="42.8">10k</text>
<text x="113.2" y="45.3">C26</text>
<text x="118" y="45.3">0.10µF</text>
<text x="159.9" y="46.4">R13</text>
<text x="167" y="46.4">100k</text>
<text x="175.4" y="42.8">R11</text>
<text x="183.8" y="42.8">10k</text>
<text x="247.1" y="45.3">C27</text>
<text x="251.9" y="45.3">0.10µF</text>
<text x="24.8" y="52.4">D3</text>
<text x="53" y="52.2">Q1</text>
<text x="66.3" y="53.4">R14</text>
<text x="158.6" y="52.4">D4</text>
<text x="186.9" y="52.2">Q2</text>
<text x="200.2" y="53.4">R15</text>
<text x="24.8" y="57.2">1N4148WQ-7-F</text>
<text x="42.9" y="56.9">C28</text>
<text x="42.9" y="59.3">0.22µF</text>
<text x="53" y="54.6">MMBT3906</text>
<text x="66.3" y="55.7">100k</text>
<text x="81" y="54.8">MPQ6610</text>
<text x="126.4" y="54.8">P7</text>
<text x="158.6" y="57.2">1N4148WQ-7-F</text>
<text x="176.8" y="56.9">C29</text>
<text x="176.8" y="59.3">0.22µF</text>
<text x="186.9" y="54.6">MMBT3906</text>
<text x="200.2" y="55.7">100k</text>
<text x="214.9" y="54.8">MPQ6610</text>
<text x="26" y="61.9">Check 0.22uF</text>
<text x="126.4" y="64.4">Header 2</text>
<text x="159.9" y="61.9">Check 0.22uF</text>
<text x="126.4" y="69.1">DEBUG Header</text>
<text x="63" y="72.8">Check 100k</text>
<text x="196.9" y="72.8">Check 100k</text>
<text x="79.8" y="84.7">U5</text>
<text x="115.6" y="87">C30</text>
<text x="120.4" y="87">0.10µF</text>
<text x="214.9" y="87">U6</text>
<text x="250.8" y="89.4">C31</text>
<text x="255.5" y="89.4">0.10µF</text>
<text x="40.3" y="94.2">R16</text>
<text x="48.6" y="94.2">10k</text>
<text x="24.8" y="97.8">R18</text>
<text x="31.9" y="97.8">100k</text>
<text x="112" y="96.6">C32</text>
<text x="116.8" y="96.6">0.10µF</text>
<text x="159.9" y="100.2">R19</text>
<text x="167" y="100.2">100k</text>
<text x="175.4" y="96.6">R17</text>
<text x="183.8" y="96.6">10k</text>
<text x="247.1" y="99.1">C33</text>
<text x="251.9" y="99.1">0.10µF</text>
<text x="23.5" y="103.8">D5</text>
<text x="51.8" y="103.5">Q3</text>
<text x="51.8" y="105.9">MMBT3906</text>
<text x="65.1" y="104.7">R20</text>
<text x="65.1" y="107.2">100k</text>
<text x="79.8" y="106.2">MPQ6610</text>
<text x="158.6" y="106.2">D6</text>
<text x="186.9" y="105.9">Q4</text>
<text x="200.2" y="107.2">R21</text>
<text x="23.5" y="108.6">1N4148WQ-7-F</text>
<text x="24.8" y="113.4">Check 0.22uF</text>
<text x="41.7" y="108.4">C34</text>
<text x="41.7" y="110.7">0.22µF</text>
<text x="158.6" y="111">1N4148WQ-7-F</text>
<text x="176.8" y="110.7">C35</text>
<text x="176.8" y="113.1">0.22µF</text>
<text x="186.9" y="108.4">MMBT3906</text>
<text x="200.2" y="109.5">100k</text>
<text x="214.9" y="108.6">MPQ6610</text>
<text x="159.9" y="115.7">Check 0.22uF</text>
<text x="66.6" y="126.5">Check 100k</text>
<text x="196.9" y="126.5">Check 100k</text>
<text x="81" y="134.8">U7</text>
<text x="116.8" y="137.3">C36</text>
<text x="121.6" y="137.3">0.10µF</text>
<text x="213.6" y="134.8">U8</text>
<text x="249.5" y="137.3">C37</text>
<text x="254.3" y="137.3">0.10µF</text>
<text x="26" y="148">R24</text>
<text x="33.1" y="148">100k</text>
<text x="41.5" y="144.5">R22</text>
<text x="49.8" y="144.5">10k</text>
<text x="113.2" y="146.8">C38</text>
<text x="118" y="146.8">0.10µF</text>
<text x="158.6" y="148">R25</text>
<text x="165.8" y="148">100k</text>
<text x="174.2" y="144.5">R23</text>
<text x="182.6" y="144.5">10k</text>
<text x="245.9" y="146.8">C39</text>
<text x="250.8" y="146.8">0.10µF</text>
<text x="24.8" y="154">D7</text>
<text x="53" y="153.8">Q5</text>
<text x="66.3" y="155">R26</text>
<text x="157.4" y="154">D8</text>
<text x="185.7" y="153.8">Q6</text>
<text x="199.1" y="155">R27</text>
<text x="24.8" y="158.8">1N4148WQ-7-F</text>
<text x="42.9" y="158.5">C40</text>
<text x="42.9" y="161">0.22µF</text>
<text x="53" y="156.2">MMBT3906</text>
<text x="66.3" y="157.3">100k</text>
<text x="81" y="156.4">MPQ6610</text>
<text x="157.4" y="158.8">1N4148WQ-7-F</text>
<text x="175.6" y="158.5">C41</text>
<text x="175.6" y="161">0.22µF</text>
<text x="185.7" y="156.2">MMBT3906</text>
<text x="199.1" y="157.3">100k</text>
<text x="213.6" y="156.4">MPQ6610</text>
<text x="26" y="163.6">Check 0.22uF</text>
<text x="158.6" y="163.6">Check 0.22uF</text>
<text x="63" y="174.3">Check 100k</text>
<text x="195.8" y="174.3">Check 100k</text>
<text x="217.3" y="181.5">Badgerloop Electrical</text>
<text x="217.3" y="183.9">133 Engineering Research Building</text>
<text x="217.3" y="186.3">1500 Engineering Drive</text>
<text x="217.3" y="188.6">Madison, Wi 53706</text>
<text x="164.6" y="193.5">solenoid.SchDoc</text>
</g>
</svg>
